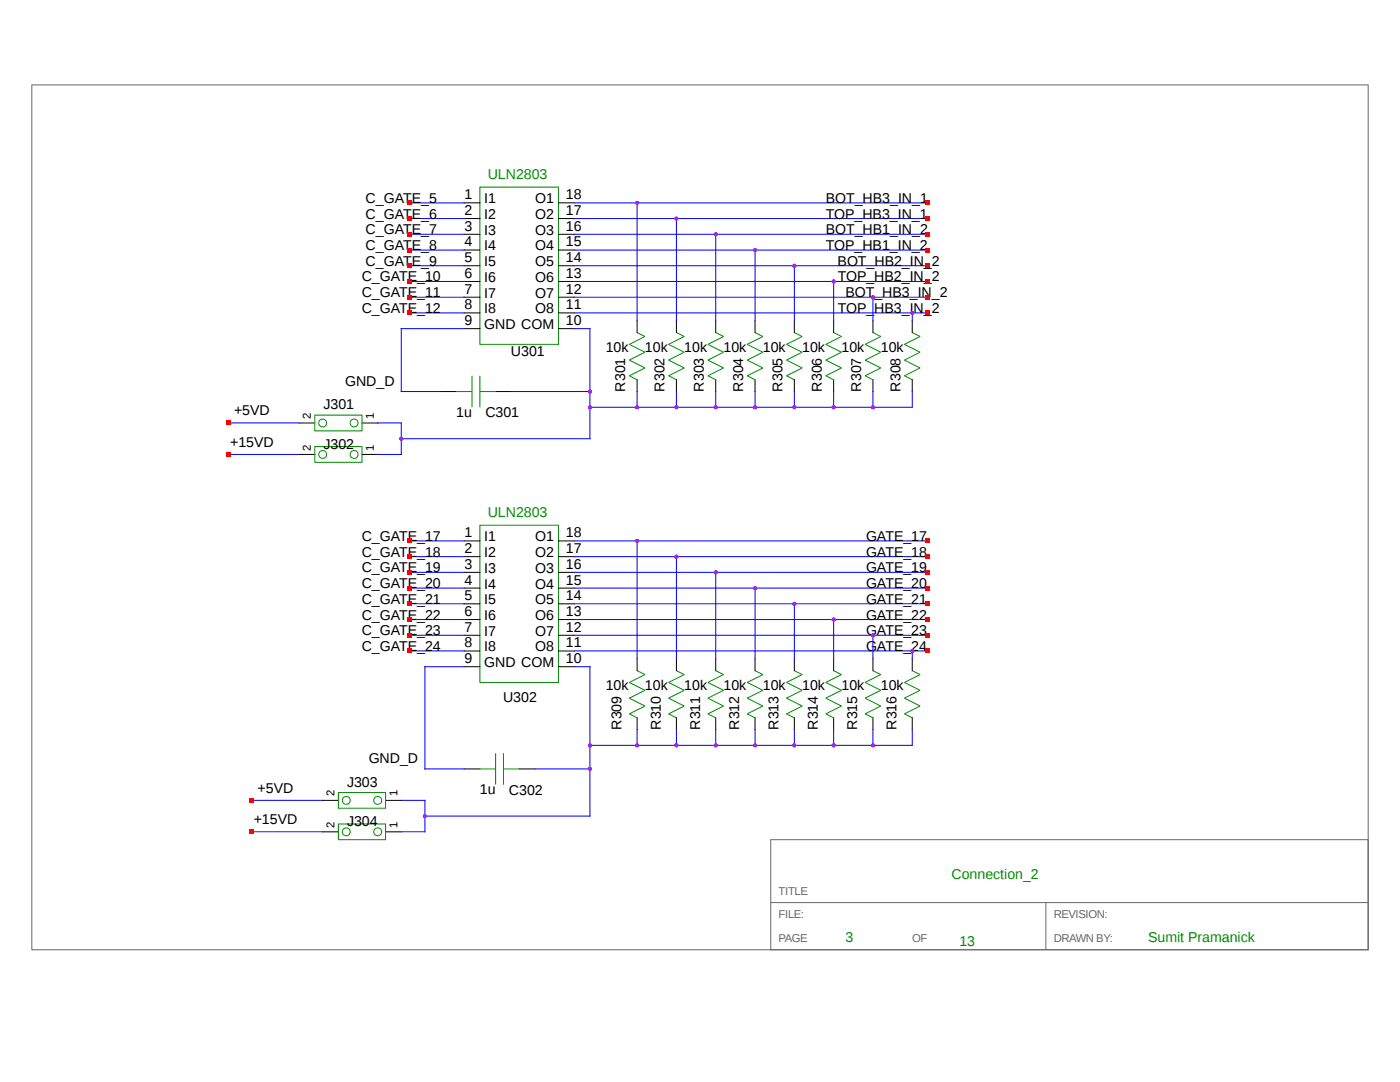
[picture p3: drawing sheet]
<svg xmlns="http://www.w3.org/2000/svg" width="279mm" height="216mm" viewBox="0 0 279 216" stroke-linecap="round" stroke-linejoin="round" font-family="sans-serif">
<path d="M6.3 16.9h266.7v172.6h-266.7zM153.8 167.6h119.2v21.9h-119.2zM153.8 180.1h119.2M208.7 180.1v9.4" fill="none" stroke="#666" stroke-width=".2"/>
<g fill="none" stroke="#008b00" stroke-width=".2">
<path d="M95.8 37.3h15.7v31.4h-15.7zM91.1 78.1h3.1M94.2 75v6.3M95.8 75v6.3M95.8 78.1h3.1M127.1 66.4l1.6 .7-3.1 1.6 3.1 1.6-3.1 1.6 3.1 1.5-3.1 1.6 1.5 .8M135 66.4l1.6 .7-3.2 1.6 3.2 1.6-3.2 1.6 3.2 1.5-3.2 1.6 1.6 .8M142.8 66.4l1.6 .7-3.1 1.6 3.1 1.6-3.1 1.6 3.1 1.5-3.1 1.6 1.5 .8M150.7 66.4l1.6 .7-3.2 1.6 3.2 1.6-3.2 1.6 3.2 1.5-3.2 1.6 1.6 .8M158.5 66.4l1.6 .7-3.1 1.6 3.1 1.6-3.1 1.6 3.1 1.5-3.1 1.6 1.5 .8M166.4 66.4l1.5 .7-3.1 1.6 3.1 1.6-3.1 1.6 3.1 1.5-3.1 1.6 1.6 .8M174.2 66.4l1.6 .7-3.2 1.6 3.2 1.6-3.2 1.6 3.2 1.5-3.2 1.6 1.6 .8"/>
<path d="M182.1 66.4l1.5 .7-3.1 1.6 3.1 1.6-3.1 1.6 3.1 1.5-3.1 1.6 1.6 .8M62.8 82.8h9.4v3.2h-9.4zM62.8 89.1h9.4v3.1h-9.4zM95.8 104.8h15.7v31.4h-15.7zM127.1 133.8l1.6 .8-3.1 1.6 3.1 1.5-3.1 1.6 3.1 1.6-3.1 1.5 1.5 .8M135 133.8l1.6 .8-3.2 1.6 3.2 1.5-3.2 1.6 3.2 1.6-3.2 1.5 1.6 .8M142.8 133.8l1.6 .8-3.1 1.6 3.1 1.5-3.1 1.6 3.1 1.6-3.1 1.5 1.5 .8M150.7 133.8l1.6 .8-3.2 1.6 3.2 1.5-3.2 1.6 3.2 1.6-3.2 1.5 1.6 .8M158.5 133.8l1.6 .8-3.1 1.6 3.1 1.5-3.1 1.6 3.1 1.6-3.1 1.5 1.5 .8M166.4 133.8l1.5 .8-3.1 1.6 3.1 1.5-3.1 1.6 3.1 1.6-3.1 1.5 1.6 .8M174.2 133.8l1.6 .8-3.2 1.6 3.2 1.5-3.2 1.6 3.2 1.6-3.2 1.5 1.6 .8M182.1 133.8l1.5 .8-3.1 1.6 3.1 1.5-3.1 1.6 3.1 1.6-3.1 1.5 1.6 .8"/>
<path d="M67.5 158.1h9.4v3.2h-9.4zM95.8 153.4h3.1M98.9 150.3v6.3M100.5 150.3v6.3M100.5 153.4h3.1M67.5 164.4h9.4v3.2h-9.4z"/>
<circle cx="64.4" cy="84.4" r=".79"/>
<circle cx="64.4" cy="90.7" r=".79"/>
<circle cx="70.7" cy="84.4" r=".79"/>
<circle cx="70.7" cy="90.7" r=".79"/>
<circle cx="69.1" cy="159.7" r=".79"/>
<circle cx="75.4" cy="159.7" r=".79"/>
<circle cx="69.1" cy="166" r=".79"/>
<circle cx="75.4" cy="166" r=".79"/>
</g>
<g fill="none" stroke="#000" stroke-width=".2">
<path d="M92.6 40.5h3.2M92.6 43.6h3.2M92.6 46.8h3.2M92.6 49.9h3.2M92.6 53h3.2M92.6 56.2h3.2M92.6 59.3h3.2M111.5 40.5h3.1M111.5 43.6h3.1M111.5 46.8h3.1M111.5 49.9h3.1M111.5 53h3.1"/>
<path d="M111.5 56.2h3.1M111.5 59.3h3.1M87.9 78.1h3.2M92.6 62.4h3.2M92.6 65.6h3.2M98.9 78.1h3.1M111.5 62.4h3.1M111.5 65.6h3.1M127.1 64v2.4M127.1 75.7v2.4M135 64v2.4M135 75.7v2.4"/>
<path d="M142.8 64v2.4M142.8 75.7v2.4M150.7 64v2.4M150.7 75.7v2.4M158.5 64v2.4M158.5 75.7v2.4M166.4 64v2.4M166.4 75.7v2.4M174.2 64v2.4M174.2 75.7v2.4M182.1 64v2.4M182.1 75.7v2.4"/>
<path d="M59.7 84.4h3.1M59.7 90.7h3.1M72.2 84.4h3.2M72.2 90.7h3.2M92.6 107.9h3.2M92.6 111.1h3.2M92.6 114.2h3.2M92.6 117.3h3.2M111.5 107.9h3.1M111.5 111.1h3.1M111.5 114.2h3.1M111.5 117.3h3.1"/>
<path d="M92.6 120.5h3.2M92.6 123.6h3.2M92.6 126.8h3.2M92.6 129.9h3.2M92.6 133h3.2M111.5 120.5h3.1M111.5 123.6h3.1M111.5 126.8h3.1M111.5 129.9h3.1M111.5 133h3.1M127.1 131.5v2.3M135 131.5v2.3"/>
<path d="M142.8 131.5v2.3M150.7 131.5v2.3M158.5 131.5v2.3M166.4 131.5v2.3M174.2 131.5v2.3M182.1 131.5v2.3M64.4 159.7h3.1M76.9 159.7h3.2M92.6 153.4h3.2M103.6 153.4h3.2M127.1 143.2v2.4M135 143.2v2.4"/>
<path d="M142.8 143.2v2.4M150.7 143.2v2.4M158.5 143.2v2.4M166.4 143.2v2.4M174.2 143.2v2.4M182.1 143.2v2.4M64.4 166h3.1M76.9 166h3.2"/>
</g>
<g fill="none" stroke="#00f" stroke-width=".2">
<path d="M81.7 59.3h10.9M81.7 56.2h10.9M81.7 53h10.9M81.7 49.9h10.9M81.7 46.8h10.9M81.7 43.6h10.9M81.7 40.5h10.9M114.6 59.3h70.6M114.6 56.2h70.6M114.6 53h70.6M114.6 49.9h70.6M114.6 46.8h70.6"/>
<path d="M114.6 43.6h70.6M114.6 40.5h70.6M127.1 40.5v23.5M135 43.6v20.4M142.8 46.8v17.2M150.7 49.9v14.1M158.5 53v11M166.4 56.2v7.8M174.2 59.3v4.7M81.7 62.4h10.9M92.6 65.6h-12.5v12.5h7.8M102 78.1h15.7"/>
<path d="M114.6 62.4h70.6M114.6 65.6h3.1v21.9h-37.6M127.1 78.1v3.2M135 78.1v3.2M142.8 78.1v3.2M150.7 78.1v3.2M158.5 78.1v3.2M166.4 78.1v3.2M174.2 78.1v3.2M182.1 62.4v1.6M182.1 78.1v3.2h-64.4M45.6 84.4h14.1"/>
<path d="M45.6 90.7h14.1M75.4 84.4h4.7v6.3h-4.7M81.7 117.3h10.9M81.7 114.2h10.9M81.7 111.1h10.9M81.7 107.9h10.9M114.6 117.3h70.6M114.6 114.2h70.6M114.6 111.1h70.6M114.6 107.9h70.6M127.1 107.9v23.6M135 111.1v20.4"/>
<path d="M142.8 114.2v17.3M150.7 117.3v14.2M81.7 129.9h10.9M81.7 126.8h10.9M81.7 123.6h10.9M81.7 120.5h10.9M92.6 133h-7.8v20.4h7.8M114.6 133h3.1v29.8h-32.9M114.6 129.9h70.6M114.6 126.8h70.6M114.6 123.6h70.6M114.6 120.5h70.6"/>
<path d="M158.5 120.5v11M166.4 123.6v7.9M174.2 126.8v4.7M182.1 129.9v1.6M50.3 159.7h14.1M80.1 159.7h4.7v6.3h-4.7M106.8 153.4h10.9M127.1 145.6v3.1M135 145.6v3.1M142.8 145.6v3.1M150.7 145.6v3.1M158.5 145.6v3.1"/>
<path d="M166.4 145.6v3.1M174.2 145.6v3.1M182.1 145.6v3.1h-64.4M50.3 166h14.1"/>
</g>
<g fill="#a020f0">
<circle cx="127.1" cy="81.3" r=".4"/>
<circle cx="135" cy="81.3" r=".4"/>
<circle cx="142.8" cy="81.3" r=".4"/>
<circle cx="150.7" cy="81.3" r=".4"/>
<circle cx="158.5" cy="81.3" r=".4"/>
<circle cx="166.4" cy="81.3" r=".4"/>
<circle cx="174.2" cy="81.3" r=".4"/>
<circle cx="182.1" cy="62.4" r=".4"/>
</g>
<path d="M184.7 62h1v.9h-1z" fill="#f00"/>
<g fill="#a020f0">
<circle cx="182.1" cy="62.4" r=".4"/>
<circle cx="174.2" cy="59.3" r=".4"/>
</g>
<path d="M184.7 58.8h1v1h-1z" fill="#f00"/>
<g fill="#a020f0">
<circle cx="174.2" cy="59.3" r=".4"/>
<circle cx="166.4" cy="56.2" r=".4"/>
</g>
<path d="M184.7 55.7h1v.9h-1z" fill="#f00"/>
<g fill="#a020f0">
<circle cx="166.4" cy="56.2" r=".4"/>
<circle cx="158.5" cy="53" r=".4"/>
</g>
<path d="M184.7 52.6h1v.9h-1z" fill="#f00"/>
<g fill="#a020f0">
<circle cx="158.5" cy="53" r=".4"/>
<circle cx="150.7" cy="49.9" r=".4"/>
</g>
<path d="M184.7 49.4h1v1h-1z" fill="#f00"/>
<g fill="#a020f0">
<circle cx="150.7" cy="49.9" r=".4"/>
<circle cx="142.8" cy="46.8" r=".4"/>
</g>
<path d="M184.7 46.3h1v.9h-1z" fill="#f00"/>
<g fill="#a020f0">
<circle cx="142.8" cy="46.8" r=".4"/>
<circle cx="135" cy="43.6" r=".4"/>
</g>
<path d="M184.7 43.1h1v1h-1z" fill="#f00"/>
<g fill="#a020f0">
<circle cx="135" cy="43.6" r=".4"/>
<circle cx="127.1" cy="40.5" r=".4"/>
</g>
<path d="M184.7 40h1v.9h-1z" fill="#f00"/>
<g fill="#a020f0">
<circle cx="127.1" cy="40.5" r=".4"/>
<circle cx="127.1" cy="81.3" r=".4"/>
<circle cx="135" cy="81.3" r=".4"/>
<circle cx="142.8" cy="81.3" r=".4"/>
<circle cx="150.7" cy="81.3" r=".4"/>
<circle cx="158.5" cy="81.3" r=".4"/>
<circle cx="166.4" cy="81.3" r=".4"/>
<circle cx="174.2" cy="81.3" r=".4"/>
<circle cx="117.7" cy="81.3" r=".4"/>
<circle cx="117.7" cy="78.1" r=".4"/>
<circle cx="127.1" cy="148.7" r=".4"/>
<circle cx="135" cy="148.7" r=".4"/>
<circle cx="142.8" cy="148.7" r=".4"/>
<circle cx="150.7" cy="148.7" r=".4"/>
<circle cx="158.5" cy="148.7" r=".4"/>
<circle cx="166.4" cy="148.7" r=".4"/>
<circle cx="174.2" cy="148.7" r=".4"/>
<circle cx="182.1" cy="129.9" r=".4"/>
</g>
<path d="M184.7 129.4h1v1h-1z" fill="#f00"/>
<g fill="#a020f0">
<circle cx="182.1" cy="129.9" r=".4"/>
<circle cx="174.2" cy="126.8" r=".4"/>
</g>
<path d="M184.7 126.3h1v.9h-1z" fill="#f00"/>
<g fill="#a020f0">
<circle cx="174.2" cy="126.8" r=".4"/>
<circle cx="166.4" cy="123.6" r=".4"/>
</g>
<path d="M184.7 123.2h1v.9h-1z" fill="#f00"/>
<g fill="#a020f0">
<circle cx="166.4" cy="123.6" r=".4"/>
<circle cx="158.5" cy="120.5" r=".4"/>
</g>
<path d="M184.7 120h1v1h-1z" fill="#f00"/>
<g fill="#a020f0">
<circle cx="158.5" cy="120.5" r=".4"/>
<circle cx="150.7" cy="117.4" r=".4"/>
</g>
<path d="M184.7 116.9h1v.9h-1z" fill="#f00"/>
<g fill="#a020f0">
<circle cx="150.7" cy="117.4" r=".4"/>
<circle cx="142.8" cy="114.2" r=".4"/>
</g>
<path d="M184.7 113.7h1v1h-1z" fill="#f00"/>
<g fill="#a020f0">
<circle cx="142.8" cy="114.2" r=".4"/>
<circle cx="135" cy="111.1" r=".4"/>
</g>
<path d="M184.7 110.6h1v.9h-1z" fill="#f00"/>
<g fill="#a020f0">
<circle cx="135" cy="111.1" r=".4"/>
<circle cx="127.1" cy="107.9" r=".4"/>
</g>
<path d="M184.7 107.5h1v.9h-1z" fill="#f00"/>
<g fill="#a020f0">
<circle cx="127.1" cy="107.9" r=".4"/>
<circle cx="127.1" cy="148.7" r=".4"/>
<circle cx="135" cy="148.7" r=".4"/>
<circle cx="142.8" cy="148.7" r=".4"/>
<circle cx="150.7" cy="148.7" r=".4"/>
<circle cx="158.5" cy="148.7" r=".4"/>
<circle cx="166.4" cy="148.7" r=".4"/>
<circle cx="174.2" cy="148.7" r=".4"/>
<circle cx="117.7" cy="148.7" r=".4"/>
<circle cx="117.7" cy="153.4" r=".4"/>
<circle cx="80.1" cy="87.5" r=".4"/>
<circle cx="117.7" cy="78.1" r=".4"/>
<circle cx="84.8" cy="162.8" r=".4"/>
</g>
<g fill="#f00">
<path d="M81.2 40h.9v.9h-.9z"/>
<path d="M81.2 43.1h.9v1h-.9z"/>
<path d="M81.2 46.3h.9v.9h-.9z"/>
<path d="M81.2 49.4h.9v1h-.9z"/>
<path d="M81.2 52.6h.9v.9h-.9z"/>
<path d="M81.2 55.7h.9v.9h-.9z"/>
<path d="M81.2 58.8h.9v1h-.9z"/>
<path d="M81.2 62h.9v.9h-.9z"/>
<path d="M81.2 107.5h.9v.9h-.9z"/>
<path d="M81.2 110.6h.9v.9h-.9z"/>
<path d="M81.2 113.7h.9v1h-.9z"/>
<path d="M81.2 116.9h.9v.9h-.9z"/>
<path d="M81.2 120h.9v1h-.9z"/>
<path d="M81.2 123.2h.9v.9h-.9z"/>
<path d="M81.2 126.3h.9v.9h-.9z"/>
<path d="M81.2 129.4h.9v1h-.9z"/>
<path d="M45.1 83.9h.9v1h-.9z"/>
<path d="M45.1 90.2h.9v.9h-.9z"/>
</g>
<circle cx="80.1" cy="87.5" r=".4" fill="#a020f0"/>
<g fill="#f00">
<path d="M49.8 159.2h.9v1h-.9z"/>
<path d="M49.8 165.5h.9v1h-.9z"/>
</g>
<circle cx="84.8" cy="162.8" r=".4" fill="#a020f0"/>
<g font-size="2.8" fill="#008b00">
<text x="97.3" y="35.8">ULN2803</text>
<text x="97.3" y="103.2">ULN2803</text>
<text x="189.9" y="175.4">Connection_2</text>
<text x="168.7" y="187.9">3</text>
<text x="191.5" y="188.7">13</text>
<text x="229.1" y="187.9">Sumit Pramanick</text>
</g>
<g font-size="2.8">
<text x="73" y="40.5">C_GATE_5</text>
<text x="92.7" y="39.8">1</text>
<text x="96.6" y="40.6">I1</text>
<text x="106.8" y="40.6">O1</text>
<text x="113" y="39.8">18</text>
<text x="164.8" y="40.5">BOT_HB3_IN_1</text>
<text x="73" y="43.6">C_GATE_6</text>
<text x="73" y="46.8">C_GATE_7</text>
<text x="92.7" y="42.9">2</text>
<text x="92.7" y="46">3</text>
<text x="96.6" y="43.7">I2</text>
<text x="96.6" y="46.8">I3</text>
<text x="106.8" y="46.8">O3</text>
<text x="106.8" y="43.7">O2</text>
<text x="113" y="46">16</text>
<text x="113" y="42.9">17</text>
<text x="164.8" y="46.8">BOT_HB1_IN_2</text>
<text x="164.8" y="43.6">TOP_HB3_IN_1</text>
<text x="73" y="49.9">C_GATE_8</text>
<text x="73" y="53">C_GATE_9</text>
<text x="92.7" y="49.2">4</text>
<text x="92.7" y="52.3">5</text>
<text x="96.6" y="50">I4</text>
<text x="96.6" y="53.1">I5</text>
<text x="106.8" y="53.1">O5</text>
<text x="106.8" y="50">O4</text>
<text x="113" y="52.3">14</text>
<text x="113" y="49.2">15</text>
<text x="164.8" y="49.9">TOP_HB1_IN_2</text>
<text x="167.2" y="53">BOT_HB2_IN_2</text>
<text x="72.2" y="56.2">C_GATE_10</text>
<text x="72.2" y="59.3">C_GATE_11</text>
<text x="92.7" y="55.5">6</text>
<text x="92.7" y="58.6">7</text>
<text x="96.6" y="56.2">I6</text>
<text x="96.6" y="59.4">I7</text>
<text x="106.8" y="59.4">O7</text>
<text x="106.8" y="56.2">O6</text>
<text x="113" y="58.6">12</text>
<text x="113" y="55.5">13</text>
<text x="167.2" y="56.2">TOP_HB2_IN_2</text>
<text x="168.7" y="59.3">BOT_HB3_IN_2</text>
<text x="72.2" y="62.4">C_GATE_12</text>
<text x="92.7" y="61.7">8</text>
<text x="92.7" y="64.9">9</text>
<text x="96.6" y="62.5">I8</text>
<text x="96.6" y="65.7">GND COM</text>
<text x="106.8" y="62.5">O8</text>
<text x="113" y="64.9">10</text>
<text x="113" y="61.7">11</text>
<text x="167.2" y="62.4">TOP_HB3_IN_2</text>
<text x="102" y="71.1">U301</text>
<text x="120.9" y="70.3">10k</text>
<text x="128.7" y="70.3">10k</text>
<text x="136.6" y="70.3">10k</text>
<text x="144.4" y="70.3">10k</text>
<text x="152.3" y="70.3">10k</text>
<text x="160.1" y="70.3">10k</text>
<text x="167.9" y="70.3">10k</text>
<text x="175.8" y="70.3">10k</text>
<text x="68.9" y="77">GND_D</text>
<text x="46.7" y="82.8">+5VD</text>
<text x="64.6" y="81.7">J301</text>
<text x="91.1" y="83.2">1u</text>
<text x="96.9" y="83.2">C301</text>
<text x="124.8" y="78.1" transform="rotate(-90 124.8 78.1)">R301</text>
<text x="132.6" y="78.1" transform="rotate(-90 132.6 78.1)">R302</text>
<text x="140.5" y="78.1" transform="rotate(-90 140.5 78.1)">R303</text>
<text x="148.3" y="78.1" transform="rotate(-90 148.3 78.1)">R304</text>
<text x="156.2" y="78.1" transform="rotate(-90 156.2 78.1)">R305</text>
<text x="164" y="78.1" transform="rotate(-90 164 78.1)">R306</text>
<text x="171.9" y="78.1" transform="rotate(-90 171.9 78.1)">R307</text>
<text x="179.7" y="78.1" transform="rotate(-90 179.7 78.1)">R308</text>
<text x="45.9" y="89.1">+15VD</text>
<text x="64.6" y="89.5">J302</text>
<text x="72.2" y="107.9">C_GATE_17</text>
<text x="92.7" y="107.2">1</text>
<text x="113" y="107.2">18</text>
<text x="172.8" y="107.9">GATE_17</text>
<text x="72.2" y="111.1">C_GATE_18</text>
<text x="92.7" y="110.4">2</text>
<text x="92.7" y="113.5">3</text>
<text x="96.6" y="108">I1</text>
<text x="96.6" y="111.2">I2</text>
<text x="106.8" y="111.2">O2</text>
<text x="106.8" y="108">O1</text>
<text x="113" y="113.5">16</text>
<text x="113" y="110.4">17</text>
<text x="172.8" y="111.1">GATE_18</text>
<text x="72.2" y="114.2">C_GATE_19</text>
<text x="72.2" y="117.3">C_GATE_20</text>
<text x="92.7" y="116.6">4</text>
<text x="92.7" y="119.8">5</text>
<text x="96.6" y="114.3">I3</text>
<text x="96.6" y="117.4">I4</text>
<text x="106.8" y="117.4">O4</text>
<text x="106.8" y="114.3">O3</text>
<text x="113" y="119.8">14</text>
<text x="113" y="116.6">15</text>
<text x="172.8" y="117.3">GATE_20</text>
<text x="172.8" y="114.2">GATE_19</text>
<text x="72.2" y="120.5">C_GATE_21</text>
<text x="72.2" y="123.6">C_GATE_22</text>
<text x="92.7" y="122.9">6</text>
<text x="96.6" y="120.6">I5</text>
<text x="96.6" y="123.7">I6</text>
<text x="106.8" y="123.7">O6</text>
<text x="106.8" y="120.6">O5</text>
<text x="113" y="122.9">13</text>
<text x="172.8" y="123.6">GATE_22</text>
<text x="172.8" y="120.5">GATE_21</text>
<text x="72.2" y="126.8">C_GATE_23</text>
<text x="72.2" y="129.9">C_GATE_24</text>
<text x="92.7" y="126.1">7</text>
<text x="92.7" y="129.2">8</text>
<text x="96.6" y="126.8">I7</text>
<text x="96.6" y="130">I8</text>
<text x="106.8" y="130">O8</text>
<text x="106.8" y="126.8">O7</text>
<text x="113" y="129.2">11</text>
<text x="113" y="126.1">12</text>
<text x="172.8" y="129.9">GATE_24</text>
<text x="172.8" y="126.8">GATE_23</text>
<text x="92.7" y="132.3">9</text>
<text x="96.6" y="133.1">GND COM</text>
<text x="113" y="132.3">10</text>
<text x="120.9" y="137.7">10k</text>
<text x="128.7" y="137.7">10k</text>
<text x="136.6" y="137.7">10k</text>
<text x="144.4" y="137.7">10k</text>
<text x="152.3" y="137.7">10k</text>
<text x="160.1" y="137.7">10k</text>
<text x="167.9" y="137.7">10k</text>
<text x="175.8" y="137.7">10k</text>
<text x="100.4" y="140.1">U302</text>
<text x="124" y="145.6" transform="rotate(-90 124 145.6)">R309</text>
<text x="131.9" y="145.6" transform="rotate(-90 131.9 145.6)">R310</text>
<text x="139.7" y="145.6" transform="rotate(-90 139.7 145.6)">R311</text>
<text x="147.5" y="145.6" transform="rotate(-90 147.5 145.6)">R312</text>
<text x="155.4" y="145.6" transform="rotate(-90 155.4 145.6)">R313</text>
<text x="163.2" y="145.6" transform="rotate(-90 163.2 145.6)">R314</text>
<text x="171.1" y="145.6" transform="rotate(-90 171.1 145.6)">R315</text>
<text x="178.9" y="145.6" transform="rotate(-90 178.9 145.6)">R316</text>
<text x="73.6" y="152.3">GND_D</text>
<text x="51.4" y="158.1">+5VD</text>
<text x="69.3" y="157">J303</text>
<text x="95.8" y="158.5">1u</text>
<text x="101.6" y="158.5">C302</text>
<text x="50.6" y="164.4">+15VD</text>
<text x="69.3" y="164.8">J304</text>
</g>
<g font-size="2.3">
<text x="62" y="83.6" transform="rotate(-90 62 83.6)">2</text>
<text x="74.6" y="83.6" transform="rotate(-90 74.6 83.6)">1</text>
<text x="62" y="89.9" transform="rotate(-90 62 89.9)">2</text>
<text x="74.6" y="89.9" transform="rotate(-90 74.6 89.9)">1</text>
<text x="66.7" y="158.9" transform="rotate(-90 66.7 158.9)">2</text>
<text x="79.3" y="158.9" transform="rotate(-90 79.3 158.9)">1</text>
<text x="66.7" y="165.2" transform="rotate(-90 66.7 165.2)">2</text>
<text x="79.3" y="165.2" transform="rotate(-90 79.3 165.2)">1</text>
</g>
<g font-size="2.3" fill="#666">
<text x="155.4" y="178.5">TITLE</text>
<text x="155.4" y="183.2">FILE:</text>
<text x="210.3" y="183.2">REVISION:</text>
<text x="155.4" y="187.9">PAGE</text>
<text x="182" y="187.9">OF</text>
<text x="210.3" y="187.9">DRAWN BY:</text>
</g>
</svg>
